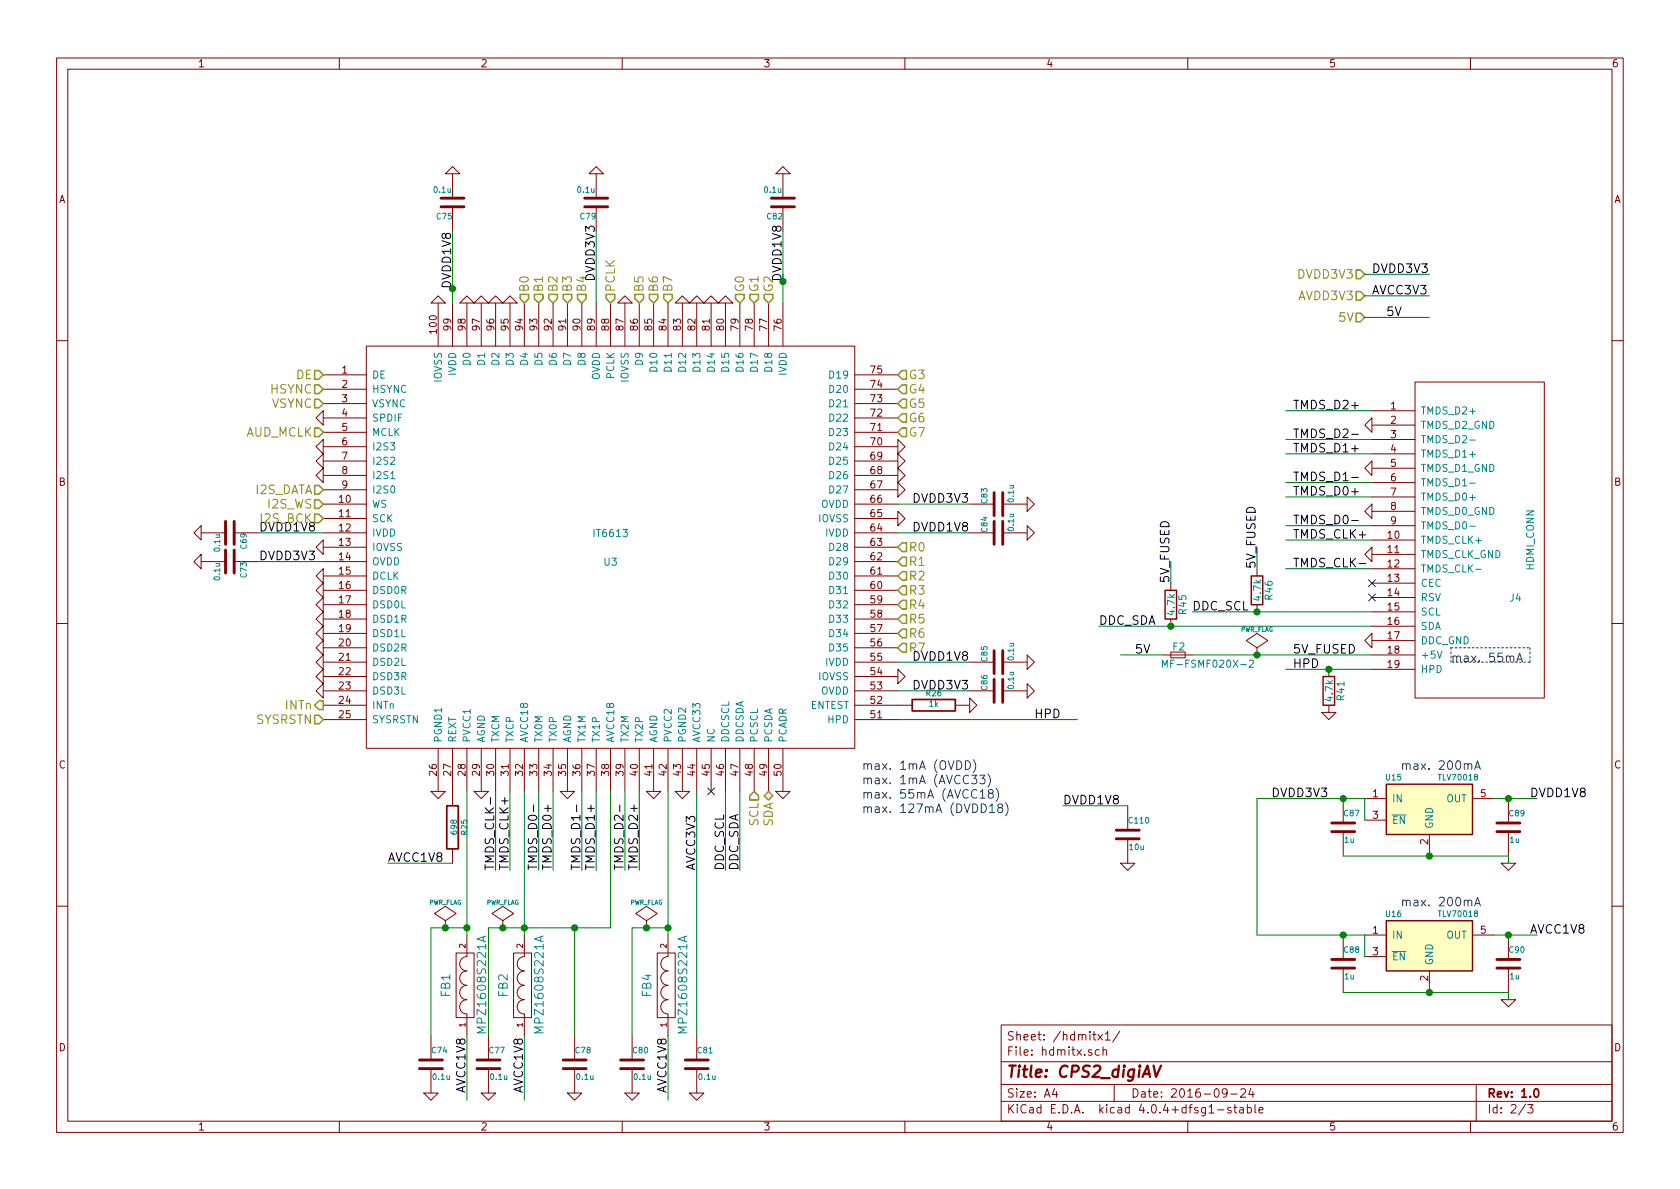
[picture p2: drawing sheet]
<svg xmlns="http://www.w3.org/2000/svg" width="297mm" height="210mm" viewBox="0 0 297 210" stroke-linecap="round" stroke-linejoin="round" font-family="sans-serif">
<g fill="none" stroke="#840000" stroke-width=".18">
<path d="M10 10.3h277v189.9h-277zM12 12.2h273v186.1h-273zM60 10.3v1.9M110 10.3v1.9M160 10.3v1.9M210 10.3v1.9M260 10.3v1.9M78.7 30.7l1.3-1.2 1.3 1.2zM80 30.7v4.3M80 36.6v4.3M104.1 30.7l1.3-1.2 1.3 1.2zM105.4 30.7v4.3"/>
<path d="M105.4 36.6v4.3M137.2 30.7l1.2-1.2 1.3 1.2zM138.4 30.7v4.3M138.4 36.6v4.3M76.2 53.6l1.3-1.3 1.2 1.3zM77.5 53.6v7.6M80 53.6v7.6M81.3 53.6l1.2-1.3 1.3 1.3zM82.5 53.6v7.6M83.8 53.6l1.3-1.3 1.3 1.3zM85.1 53.6v7.6M86.4 53.6l1.2-1.3 1.3 1.3z"/>
<path d="M87.6 53.6v7.6M88.9 53.6l1.3-1.3 1.2 1.3zM90.2 53.6v7.6M92.7 53.6v7.6M95.2 53.6v7.6M97.8 53.6v7.6M100.3 53.6v7.6M102.9 53.6v7.6M105.4 53.6v7.6M107.9 53.6v7.6M109.2 53.6l1.3-1.3 1.3 1.3zM110.5 53.6v7.6"/>
<path d="M113 53.6v7.6M115.6 53.6v7.6M118.1 53.6v7.6M119.4 53.6l1.2-1.3 1.3 1.3zM120.6 53.6v7.6M121.9 53.6l1.3-1.3 1.3 1.3zM123.2 53.6v7.6M124.5 53.6l1.2-1.3 1.3 1.3zM125.7 53.6v7.6M127 53.6l1.3-1.3 1.2 1.3zM128.3 53.6v7.6M130.8 53.6v7.6"/>
<path d="M133.3 53.6v7.6M135.9 53.6v7.6M138.4 53.6v7.6M10 60.2h2M55.9 73.9l1.2-1.3v2.6zM55.9 79l1.2-1.3v2.6zM57.1 66.3h7.7M57.1 68.8h7.7M57.1 71.4h7.7M57.1 73.9h7.7M57.1 76.4h7.7M57.1 79h7.7"/>
<path d="M64.8 61.2h86.3v71.1h-86.3zM151.1 66.3h7.6M151.1 68.8h7.6M151.1 71.4h7.6M151.1 73.9h7.6M151.1 76.4h7.6M151.1 79h7.6M158.7 77.7l1.3 1.3-1.3 1.3zM241.3 75.2l1.3-1.3v2.5zM242.6 72.6h7.6M242.6 75.2h7.6M242.6 77.7h7.6"/>
<path d="M250.2 67.6h22.8v55.8h-22.8zM285 60.2h2M34.3 94.2l1.3-1.2v2.5zM34.3 99.3l1.3-1.3v2.6zM35.6 94.2h4.3M35.6 99.3h4.3M41.4 94.2h4.3M41.4 99.3h4.3M55.9 84.1l1.2-1.3v2.5zM55.9 81.5l1.2-1.2v2.5zM55.9 96.8l1.2-1.3v2.5zM57.1 81.5h7.7"/>
<path d="M57.1 84.1h7.7M57.1 86.6h7.7M57.1 89.1h7.7M57.1 91.7h7.7M57.1 94.2h7.7M57.1 99.3h7.7M57.1 96.8h7.7M151.1 81.5h7.6M151.1 84.1h7.6M151.1 86.6h7.6M151.1 89.1h7.6M151.1 91.7h7.6"/>
<path d="M151.1 94.2h7.6M151.1 99.3h7.6M151.1 96.8h7.6M158.7 90.4l1.3 1.3-1.3 1.3zM158.7 80.3l1.3 1.2-1.3 1.3zM158.7 82.8l1.3 1.3-1.3 1.2zM158.7 85.3l1.3 1.3-1.3 1.3zM171.4 89.1h4.4M171.4 94.2h4.4M177.3 89.1h4.3M177.3 94.2h4.3M181.6 93l1.3 1.2-1.3 1.3z"/>
<path d="M181.6 87.9l1.3 1.2-1.3 1.3zM241.3 82.8l1.3-1.3v2.6zM241.3 90.4l1.3-1.3v2.6zM241.3 98l1.3-1.2v2.5zM242.6 80.3h7.6M242.6 82.8h7.6M242.6 85.3h7.6M242.6 87.9h7.6M242.6 90.4h7.6M242.6 93h7.6M242.6 95.5h7.6M242.6 98h7.6"/>
<path d="M10 110.3h2M55.9 101.8l1.2-1.2v2.5zM55.9 104.4l1.2-1.3v2.6zM55.9 106.9l1.2-1.2v2.5zM55.9 109.5l1.2-1.3v2.5zM55.9 112l1.2-1.3v2.6zM55.9 114.5l1.2-1.2v2.5zM55.9 117.1l1.2-1.3v2.6zM55.9 119.6l1.2-1.2v2.5zM57.1 114.5h7.7M57.1 104.4h7.7M57.1 117.1h7.7"/>
<path d="M57.1 101.8h7.7M57.1 119.6h7.7M57.1 106.9h7.7M57.1 112h7.7M57.1 109.5h7.7M151.1 114.5h7.6M151.1 104.4h7.6M151.1 117.1h7.6M151.1 101.8h7.6M151.1 119.6h7.6M151.1 106.9h7.6M151.1 112h7.6"/>
<path d="M151.1 109.5h7.6M158.7 118.4l1.3 1.2-1.3 1.3zM171.4 117.1h4.4M177.3 117.1h4.3M181.6 115.8l1.3 1.3-1.3 1.3zM205.7 115.8h5.1M207 115.3h2.5v1h-2.5zM207 103.1v1.3M207 109.5v1.2M222.2 115.8h.1M222.2 114.5l2-1.2-2-1.3-1.9 1.3 1.9 1.2v1.3M222.2 100.6v1.2"/>
<path d="M222.2 106.9v1.3M234.9 118.4v1.2M241.3 113.3l1.3-1.3v2.5zM242.6 100.6h7.6M242.6 103.1h7.6M242.6 105.7h7.6M242.6 108.2h7.6M242.6 110.7h7.6M242.6 113.3h7.6M242.6 115.8h7.6M242.6 118.4h7.6M285 110.3h2"/>
<path d="M55.9 122.2l1.2-1.3v2.5zM57.1 127.2h7.7M57.1 124.7h7.7M57.1 122.2h7.7M76.2 139.9h2.5l-1.2 1.3zM77.5 132.3v7.6M80 132.3v10.2M82.5 132.3v7.6M83.8 139.9h2.6l-1.3 1.3zM85.1 132.3v7.6M87.6 132.3v7.6M90.2 132.3v7.6"/>
<path d="M92.7 132.3v7.6M95.2 132.3v7.6M97.8 132.3v7.6M99.1 139.9h2.5l-1.3 1.3zM100.3 132.3v7.6M102.9 132.3v7.6M105.4 132.3v7.6M107.9 132.3v7.6M110.5 132.3v7.6M113 132.3v7.6M114.3 139.9h2.5l-1.2 1.3zM115.6 132.3v7.6"/>
<path d="M118.1 132.3v7.6M119.4 139.9h2.5l-1.3 1.3zM120.6 132.3v7.6M123.2 132.3v7.6M125.7 132.3v7.6M128.3 132.3v7.6M130.8 132.3v7.6M133.3 132.3v7.6M135.9 132.3v7.6M137.2 139.9h2.5l-1.3 1.3zM138.4 132.3v7.6M151.1 127.2h7.6"/>
<path d="M151.1 124.7h10.2M151.1 122.2h7.6M168.9 124.7h2.5M171.4 123.4l1.3 1.3-1.3 1.3zM171.4 122.2h4.4M177.3 122.2h4.3M181.6 120.9l1.3 1.3-1.3 1.2zM233.7 126h2.5l-1.3 1.2zM234.9 124.7v1.3M80 150.1v2.5M198.1 152.6h2.6l-1.3 1.3zM199.4 142.5v4.3"/>
<path d="M199.4 148.3v4.3M237.5 141.2v4.3M237.5 147.1v4.3M241.3 141.2h3.8M241.3 145h3.8M252.7 147.6v2.5M260.3 141.2h3.9M265.4 152.6h2.6l-1.3 1.3zM266.7 141.2v4.3M266.7 147.1v4.3M10 160.2h2M78.7 164.1h.1"/>
<path d="M78.7 162.8l1.9-1.3-1.9-1.2-1.9 1.2 1.9 1.3v1.3M80.6 168.5h3.2v11.5h-3.2zM82.5 165.3v3.9a1.27 1.27 0 0 0-1.2 1.2 1.27 1.27 0 0 0 1.2 1.3 1.27 1.27 0 0 0-1.2 1.3 1.27 1.27 0 0 0 1.2 1.2 1.27 1.27 0 0 0-1.2 1.3 1.27 1.27 0 0 0 1.2 1.3 1.27 1.27 0 0 0-1.2 1.2 1.27 1.27 0 0 0 1.2 1.3v3.8M88.9 164.1h.1M88.9 162.8l1.9-1.3-1.9-1.2-1.9 1.2 1.9 1.3v1.3M90.8 168.5h3.2v11.5h-3.2zM92.7 165.3v3.9a1.27 1.27 0 0 0-1.3 1.2 1.27 1.27 0 0 0 1.3 1.3 1.27 1.27 0 0 0-1.3 1.3 1.27 1.27 0 0 0 1.3 1.2 1.27 1.27 0 0 0-1.3 1.3 1.27 1.27 0 0 0 1.3 1.3 1.27 1.27 0 0 0-1.3 1.2 1.27 1.27 0 0 0 1.3 1.3v3.8M114.3 164.1h.1M114.3 162.8l1.9-1.3-1.9-1.2-1.9 1.2 1.9 1.3v1.3M116.2 168.5h3.2v11.5h-3.2zM118.1 165.3v3.9a1.27 1.27 0 0 0-1.3 1.2 1.27 1.27 0 0 0 1.3 1.3 1.27 1.27 0 0 0-1.3 1.3 1.27 1.27 0 0 0 1.3 1.2 1.27 1.27 0 0 0-1.3 1.3 1.27 1.27 0 0 0 1.3 1.3 1.27 1.27 0 0 0-1.3 1.2 1.27 1.27 0 0 0 1.3 1.3v3.8M237.5 165.3v4.4"/>
<path d="M237.5 171.2v4.3M241.3 165.3h3.8M241.3 169.2h3.8M252.7 171.7v2.5M260.3 165.3h3.9M265.4 176.8h2.6l-1.3 1.2zM266.7 165.3v4.4M266.7 171.2v4.3M285 160.2h2M60 198.3v1.9M74.9 193.3h2.6l-1.3 1.3zM76.2 183.1v4.3"/>
<path d="M76.2 189v4.3M85.1 193.3h2.5l-1.2 1.3zM86.4 183.1v4.3M86.4 189v4.3M100.3 193.3h2.6l-1.3 1.3zM101.6 183.1v4.3M101.6 189v4.3M110 198.3v1.9M110.5 193.3h2.5l-1.2 1.3zM111.8 183.1v4.3M111.8 189v4.3M121.9 193.3h2.6l-1.3 1.3z"/>
<path d="M123.2 183.1v4.3M123.2 189v4.3M160 198.3v1.9M177 181.2h108v17.1h-108zM177 194.8h108M177 191.8h108M177 187.8h108M186.4 192.5l-.3 1h.9M186.8 193v1M194.1 182.9l.8 1M194.4 185.7l-.5-.1-.3 .3 .1 .6 .2 .1 .5-.1M194.9 182.9l-.8 1"/>
<path d="M195 185.7l.2-.1 .4 .1 .1 .9M195 185.1v1.5M195.4 182.8l.5-.4v1.5M195.4 183.9h.9M197 191.8v3M198 182.3l-1.3 2M210 198.3v1.9M215.3 196.3h1.1M217 193.2l-.3 .3h-.3l-.3-.3v-.4l.2-.2 .4-.1 .2 .2a1.19 1.19 0 0 1-.2 1.2l-.4 .1M217.6 193.5h1.1M217.6 195.9a.37 .37 0 0 0-.6 .1l.1 .3 .5 .1 .1 .1-.2 .3-.5-.1M218.1 195.8h.6"/>
<path d="M218.3 195.3v1.3l.4 .2M219.2 195.9h.6v.9M219.4 192.7l.2-.2h.4l.2 .5-.9 1h.9M219.8 196.2l-.4 .1-.3 .2 .3 .3 .4-.1M220.5 195.9l.5-.1 .3 .3-.2 .6h-.6M220.5 195.3v1.5M221.2 192.5l-.4 1h.9M221.5 193v1M221.9 195.3v1.3l.2 .2M222.6 196.3l.7-.1v-.3l-.5-.1-.2 .2 .1 .7h.6M260 198.3v1.9M261 191.8v6.5"/>
<path d="M269.7 195.2l-1.2 2M270.1 195.3h.9l-.5 .6 .5 .1v.7l-.2 .1-.7-.1"/>
</g>
<path d="M161.3 123.7h7.6v2h-7.6zM79 142.5h2v7.6h-2zM271.3 192.7l.3-.2a.81 .81 0 0 1 .5 .6 .81 .81 0 0 1-.2 .8l-.2 .1a.79 .79 0 0 1-.4-1.3z" fill="none" stroke="#840000" stroke-width=".3"/>
<path d="M204 188.4l.4 2 .9-2" fill="none" stroke="#840000" stroke-width=".41"/>
<g fill="none" stroke="#008484" stroke-width=".18">
<path d="M259.9 77.8h.9M69.1 84.7h.7M259.9 85.4h.9M259.9 93.1h.9M205.5 118v-1.3l.5 .9 .4-.9v1.3M220.9 116.8l.5-.1 .2 .1v.3l-.8 .9h.8M260.9 100.7h1M85.4 165.7v.7M85.9 165.5l-1.5 .5 1.5 .5M95.6 165.7v.7M96 165.5l-1.5 .5 1.5 .5M121 165.7v.7"/>
<path d="M121.4 165.5l-1.5 .5 1.5 .5"/>
</g>
<g fill="none" stroke="#848400" stroke-width=".25">
<path d="M91.9 52.1h1.6v.7l-.8 .8-.8-.8zM94.5 52.1h1.5v.7l-.8 .8-.7-.8zM97 52.1h1.6v.7l-.8 .8-.8-.8zM99.6 52.1h1.5v.7l-.8 .8-.7-.8zM102.1 52.1h1.5v.7l-.7 .8-.8-.8zM107.2 52.1h1.5v.7l-.8 .8-.7-.8zM112.3 52.1h1.5v.7l-.8 .8-.7-.8zM114.8 52.1h1.5v.7l-.7 .8-.8-.8zM117.3 52.1h1.6v.7l-.8 .8-.8-.8zM130 52.1h1.6v.7l-.8 .8-.8-.8zM132.6 52.1h1.5v.7l-.8 .8-.7-.8zM135.1 52.1h1.6v.7l-.8 .8-.8-.8z"/>
<path d="M239.8 47.7h.7l.8 .8-.8 .8h-.7zM239.8 51.6h.7l.8 .7-.8 .8h-.7zM239.8 55.4h.7l.8 .7-.8 .8h-.7zM55.6 65.5h.8l.7 .8-.7 .8h-.8zM55.6 68.1h.8l.7 .7-.7 .8h-.8zM55.6 70.6h.8l.7 .8-.7 .7h-.8zM55.6 75.7h.8l.7 .7-.7 .8h-.8zM159.5 65.5h.8v1.6h-.8l-.8-.8zM159.5 68.1h.8v1.5h-.8l-.8-.8zM159.5 70.6h.8v1.5h-.8l-.8-.7zM159.5 73.1h.8v1.6h-.8l-.8-.8zM159.5 75.7h.8v1.5h-.8l-.8-.8z"/>
<path d="M55.6 85.8h.8l.7 .8-.7 .8h-.8zM55.6 88.4h.8l.7 .7-.7 .8h-.8zM55.6 90.9h.8l.7 .8-.7 .8h-.8zM159.5 96h.8v1.5h-.8l-.8-.7zM159.5 98.5h.8v1.6h-.8l-.8-.8zM159.5 101.1h.8v1.5h-.8l-.8-.8zM159.5 103.6h.8v1.6h-.8l-.8-.8zM159.5 106.2h.8v1.5h-.8l-.8-.8zM159.5 108.7h.8v1.5h-.8l-.8-.7zM159.5 111.2h.8v1.6h-.8l-.8-.8zM159.5 113.8h.8v1.5h-.8l-.8-.8zM55.6 126.5h.8l.7 .7-.7 .8h-.8z"/>
<path d="M56.4 123.9h.7v1.6h-.7l-.8-.8zM133.3 139.9l.8 .8v.8h-1.5v-.8zM135.1 140.7l.8-.8 .8 .8-.8 .8z"/>
</g>
<g fill="none" stroke="#840000" stroke-width=".51">
<path d="M78 35h4M78 36.6h4M103.4 35h4M103.4 36.6h4M136.4 35h4.1M136.4 36.6h4.1M39.9 92.2v4.1M39.9 97.3v4M41.4 92.2v4.1M41.4 97.3v4M175.8 87.1v4.1M175.8 92.2v4.1"/>
<path d="M177.3 87.1v4.1M177.3 92.2v4.1M175.8 115.1v4M177.3 115.1v4M175.8 120.1v4.1M177.3 120.1v4.1M197.4 148.3h4M197.4 146.8h4M235.5 147.1h4M235.5 145.5h4M264.7 147.1h4M264.7 145.5h4"/>
<path d="M235.5 171.2h4M235.5 169.7h4M264.7 171.2h4M264.7 169.7h4M74.2 189h4M74.2 187.4h4M84.3 189h4.1M84.3 187.4h4.1M99.6 189h4M99.6 187.4h4M109.7 189h4.1M109.7 187.4h4.1"/>
<path d="M121.2 189h4M121.2 187.4h4"/>
</g>
<path d="M242 102.5l1.2 1.2M242 105l1.2 1.3M243.2 102.5l-1.2 1.2M243.2 105l-1.2 1.3M125.1 139.3l1.2 1.3M126.3 139.3l-1.2 1.3" fill="none" stroke="#000084" stroke-width=".18"/>
<path d="M239 76.8h1.2M239 84.4h1.2M239 92h1.2M240.3 99.7h1.2M86.7 141v1.2M94.3 142.4v1.1M102 142.4v1.1M109.6 142.4v1.1" fill="none" stroke="#000" stroke-width=".18"/>
<g fill="#ffffc2" stroke="#ffffc2" stroke-width=".18">
<path d="M245.1 138.7h15.2v8.9h-15.2z"/>
<path d="M245.1 162.8h15.2v8.9h-15.2z"/>
</g>
<path d="M206 104.4h2v5.1h-2zM221.2 101.8h2.1v5.1h-2.1zM233.9 119.6h2.1v5.1h-2.1zM245.1 138.7h15.2v8.9h-15.2zM245.1 162.8h15.2v8.9h-15.2z" fill="none" stroke="#840000" stroke-width=".25"/>
<g fill="none" stroke="#0000c2" stroke-width=".18">
<path d="M268.2 117l.5-1.5 .5 1.5M268.3 116.6h.7M170.7 134.5a.77 .77 0 0 1 .9 .8 .77 .77 0 0 1-.9 .8zM172.1 134.3a1.75 1.75 0 0 1 0 2.3M173.2 137.1h1l-.5 .6h.3l.2 .2-.1 .5-.2 .2h-.5l-.2-.2M174.7 136.9a1.75 1.75 0 0 1 0 2.3M176.1 139.4a1.75 1.75 0 0 1 0 2.3M260.7 136.1l.5-1.6 .5 1.6M260.9 135.6h.7M173.3 141.1h.9M175 142.6l.4-.4v1.5M175 143.7h.8"/>
<path d="M175 140.3l-.3-.3 .1-.2a.48 .48 0 0 1 .7 0l.1 .2-.1 .2-.7 .2v.6a.48 .48 0 0 0 .8-.1v-.3l-.3-.3M176.7 142.8l-.3-.3 .1-.2a.48 .48 0 0 1 .7 0l.1 .2-.2 .2-.6 .3v.5a.48 .48 0 0 0 .8-.1v-.3l-.3-.3M177.8 142a1.75 1.75 0 0 1 0 2.3M260.9 159.8h.7M260.7 160.2l.5-1.5 .5 1.5"/>
</g>
<g fill="none" stroke="#008400" stroke-width=".18">
<path d="M80 40.9v12.7M105.4 40.9v12.7M138.4 40.9v12.7M241.3 52.3h11.4M241.3 48.5h11.4M241.3 56.1h11.4M227.3 72.6h15.3M227.3 77.7h15.3M45.7 94.2h11.4M45.7 99.3h11.4M158.7 94.2h12.7M158.7 89.1h12.7"/>
<path d="M207 99.3v3.8M222.2 96.8v3.8M227.3 80.3h15.3M227.3 85.3h15.3M227.3 87.9h15.3M227.3 93h15.3M227.3 95.5h15.3M158.7 117.1h12.7M194.3 110.7h48.3M198.1 115.8h7.6M210.8 108.2h31.8M210.8 115.8h31.8"/>
<path d="M227.3 100.6h15.3M227.3 118.4h15.3M82.5 139.9v25.4M87.6 139.9v14M90.2 139.9v14M92.7 139.9v25.4M95.2 139.9v14M97.8 139.9v14M102.9 139.9v14M105.4 139.9v14M107.9 139.9v24.2h-21.5v19M110.5 139.9v14"/>
<path d="M113 139.9v14M118.1 139.9v25.4M123.2 139.9v43.2M128.3 139.9v14M130.8 139.9v14M158.7 122.2h12.7M158.7 127.2h31.8M68.6 152.6h11.4M188 142.5h11.4M237.5 151.4h29.2v1.2M241.3 145v-3.8h-19.1v24.1h19.1v3.9M252.7 150.1v1.3"/>
<path d="M264.2 141.2h7.6M82.5 164.1h-6.3v19M101.6 164.1v19M118.1 164.1h-6.3v19M237.5 175.5h29.2v1.3M252.7 174.2v1.3M264.2 165.3h7.6M82.5 183.1v11.5M92.7 183.1v11.5M118.1 183.1v11.5"/>
</g>
<g fill="#008400" stroke="#008400" stroke-width=".25">
<circle cx="82.6" cy="164.1" r=".51"/>
<circle cx="118.1" cy="164.1" r=".51"/>
<circle cx="92.7" cy="164.1" r=".51"/>
<circle cx="237.5" cy="141.2" r=".51"/>
<circle cx="266.7" cy="141.2" r=".51"/>
<circle cx="252.7" cy="151.4" r=".51"/>
<circle cx="237.5" cy="165.3" r=".51"/>
<circle cx="266.7" cy="165.3" r=".51"/>
<circle cx="252.7" cy="175.5" r=".51"/>
<circle cx="78.7" cy="164.1" r=".51"/>
<circle cx="88.9" cy="164.1" r=".51"/>
<circle cx="114.3" cy="164.1" r=".51"/>
<circle cx="101.6" cy="164.1" r=".51"/>
<circle cx="235" cy="118.4" r=".51"/>
<circle cx="207" cy="110.7" r=".51"/>
<circle cx="222.3" cy="108.2" r=".51"/>
<circle cx="222.3" cy="115.8" r=".51"/>
</g>
<path d="M256.5 114.5h14M256.5 117.1v-2.6M270.5 114.5v2.6M270.5 117.1h-14" fill="none" stroke="#0000c2" stroke-width=".18" stroke-dasharray=".3 .4"/>
<text font-size="2.8" fill="#840000" x="178" y="190.5">Title: CPS2_digiAV</text>
<g font-size="2.1" fill="#008400">
<text x="79.8" y="51" transform="rotate(-90 79.8 51)">DVDD1V8</text>
<text x="138.2" y="49.8" transform="rotate(-90 138.2 49.8)">DVDD1V8</text>
</g>
<g font-size="2.1" fill="#848400">
<text x="93.5" y="51.7" transform="rotate(-90 93.5 51.7)">B0</text>
<text x="96" y="51.7" transform="rotate(-90 96 51.7)">B1</text>
<text x="98.6" y="51.7" transform="rotate(-90 98.6 51.7)">B2</text>
<text x="101.1" y="51.7" transform="rotate(-90 101.1 51.7)">B3</text>
<text x="103.6" y="51.7" transform="rotate(-90 103.6 51.7)">B4</text>
<text x="108.7" y="51.7" transform="rotate(-90 108.7 51.7)">PCLK</text>
<text x="113.8" y="51.7" transform="rotate(-90 113.8 51.7)">B5</text>
<text x="116.3" y="51.7" transform="rotate(-90 116.3 51.7)">B6</text>
<text x="118.9" y="51.7" transform="rotate(-90 118.9 51.7)">B7</text>
<text x="131.6" y="51.7" transform="rotate(-90 131.6 51.7)">G0</text>
<text x="134.1" y="51.7" transform="rotate(-90 134.1 51.7)">G1</text>
<text x="136.7" y="51.7" transform="rotate(-90 136.7 51.7)">G2</text>
<text x="229.6" y="49.3">DVDD3V3</text>
<text x="229.6" y="53.1">AVDD3V3</text>
<text x="236.8" y="56.9">5V</text>
<text x="47.8" y="69.6">HSYNC</text>
<text x="52.3" y="67.1">DE</text>
<text x="160.7" y="67.1">G3</text>
<text x="160.7" y="69.6">G4</text>
<text x="43.3" y="77.2">AUD_MCLK</text>
<text x="47.9" y="72.1">VSYNC</text>
<text x="160.7" y="72.1">G5</text>
<text x="160.7" y="74.7">G6</text>
<text x="160.7" y="77.2">G7</text>
<text x="45" y="87.4">I2S_DATA</text>
<text x="47.4" y="89.9">I2S_WS</text>
<text x="46.1" y="94">DVDD1V8</text>
<text x="46.3" y="92.5">I2S_BCK</text>
<text x="160.7" y="97.5">R0</text>
<text x="160.7" y="100.1">R1</text>
<text x="160.7" y="102.6">R2</text>
<text x="160.7" y="105.2">R3</text>
<text x="160.7" y="107.7">R4</text>
<text x="160.7" y="110.2">R5</text>
<text x="160.7" y="112.8">R6</text>
<text x="160.7" y="115.3">R7</text>
<text x="50.5" y="125.5">INTn</text>
<text x="45.2" y="128">SYSRSTN</text>
<text x="134.1" y="146.1" transform="rotate(-90 134.1 146.1)">SCL</text>
<text x="136.7" y="146.3" transform="rotate(-90 136.7 146.3)">SDA</text>
</g>
<g font-size="2.1">
<text x="105.2" y="49.8" transform="rotate(-90 105.2 49.8)">DVDD3V3</text>
<text x="242.6" y="48.3">DVDD3V3</text>
<text x="242.6" y="52.1">AVCC3V3</text>
<text x="245.1" y="55.9">5V</text>
<text x="228.6" y="72.4">TMDS_D2+</text>
<text x="228.6" y="77.5">TMDS_D2-</text>
<text x="228.6" y="80">TMDS_D1+</text>
<text x="161.3" y="88.9">DVDD3V3</text>
<text x="228.6" y="85.1">TMDS_D1-</text>
<text x="228.6" y="87.6">TMDS_D0+</text>
<text x="161.3" y="94">DVDD1V8</text>
<text x="228.6" y="92.7">TMDS_D0-</text>
<text x="228.6" y="95.2">TMDS_CLK+</text>
<text x="46.1" y="99.1">DVDD3V3</text>
<text x="222" y="100.6" transform="rotate(-90 222 100.6)">5V_FUSED</text>
<text x="228.6" y="100.3">TMDS_CLK-</text>
<text x="206.8" y="103.1" transform="rotate(-90 206.8 103.1)">5V_FUSED</text>
<text x="210.8" y="107.9">DDC_SCL</text>
<text x="194.3" y="110.5">DDC_SDA</text>
<text x="161.3" y="116.8">DVDD1V8</text>
<text x="200.7" y="115.6">5V</text>
<text x="228.6" y="118.1">HPD</text>
<text x="228.6" y="115.6">5V_FUSED</text>
<text x="161.3" y="121.9">DVDD3V3</text>
<text x="182.9" y="127">HPD</text>
<text x="188" y="142.2">DVDD1V8</text>
<text x="224.8" y="141">DVDD3V3</text>
<text x="270.5" y="141">DVDD1V8</text>
<text x="68.6" y="152.4">AVCC1V8</text>
<text x="87.4" y="153.9" transform="rotate(-90 87.4 153.9)">TMDS_CLK-</text>
<text x="89.9" y="153.9" transform="rotate(-90 89.9 153.9)">TMDS_CLK+</text>
<text x="95" y="153.9" transform="rotate(-90 95 153.9)">TMDS_D0-</text>
<text x="97.5" y="153.9" transform="rotate(-90 97.5 153.9)">TMDS_D0+</text>
<text x="102.6" y="153.9" transform="rotate(-90 102.6 153.9)">TMDS_D1-</text>
<text x="105.2" y="153.9" transform="rotate(-90 105.2 153.9)">TMDS_D1+</text>
<text x="110.2" y="153.9" transform="rotate(-90 110.2 153.9)">TMDS_D2-</text>
<text x="112.8" y="153.9" transform="rotate(-90 112.8 153.9)">TMDS_D2+</text>
<text x="122.9" y="153.9" transform="rotate(-90 122.9 153.9)">AVCC3V3</text>
<text x="128" y="153.9" transform="rotate(-90 128 153.9)">DDC_SCL</text>
<text x="130.6" y="153.9" transform="rotate(-90 130.6 153.9)">DDC_SDA</text>
<text x="270.5" y="165.1">AVCC1V8</text>
<text x="82.3" y="193.3" transform="rotate(-90 82.3 193.3)">AVCC1V8</text>
<text x="92.5" y="193.3" transform="rotate(-90 92.5 193.3)">AVCC1V8</text>
<text x="117.9" y="193.3" transform="rotate(-90 117.9 193.3)">AVCC1V8</text>
</g>
<g font-size="2.1" fill="#0000c2">
<text x="256.5" y="117.1">max. 55mA</text>
<text x="152.4" y="136.1">max. 1mA (OVDD)</text>
<text x="247.6" y="136.1">max. 200mA</text>
<text x="152.4" y="138.7">max. 1mA (AVCC33)</text>
<text x="152.4" y="141.2">max. 55mA (AVCC18)</text>
<text x="152.4" y="143.8">max. 127mA (DVDD18)</text>
<text x="247.6" y="160.3">max. 200mA</text>
</g>
<g font-size="2.1" fill="#008484">
<text x="79.6" y="176.2" transform="rotate(-90 79.6 176.2)">FB1</text>
<text x="89.8" y="176.2" transform="rotate(-90 89.8 176.2)">FB2</text>
<text x="115.2" y="176.2" transform="rotate(-90 115.2 176.2)">FB4</text>
<text x="86" y="182.1" transform="rotate(-90 86 182.1)">MPZ1608S221A</text>
<text x="96.1" y="182.1" transform="rotate(-90 96.1 182.1)">MPZ1608S221A</text>
<text x="121.5" y="182.1" transform="rotate(-90 121.5 182.1)">MPZ1608S221A</text>
</g>
<g font-size="2.1" fill="#840000">
<text x="178" y="184">Sheet: /hdmitx1/</text>
<text x="178" y="186.7">File: hdmitx.sch</text>
<text x="178" y="196.9">KiCad E.D.A. kicad 4.0.4+dfsg1-stable</text>
<text x="178" y="194.1">Size: A4</text>
<text x="200" y="194.1">Date: 2016-09-24</text>
<text x="263" y="194.1">Rev: 1.0</text>
<text x="263" y="196.9">Id: 2/3</text>
</g>
<g font-size="1.8" fill="#840000">
<text x="35" y="11.9">1</text>
<text x="85" y="11.9">2</text>
<text x="135" y="11.9">3</text>
<text x="185" y="11.9">4</text>
<text x="235" y="11.9">5</text>
<text x="285" y="11.9">6</text>
<text x="10.4" y="35.9">A</text>
<text x="285.4" y="35.9">A</text>
<text x="77.2" y="58.9" transform="rotate(-90 77.2 58.9)">100</text>
<text x="79.8" y="58.4" transform="rotate(-90 79.8 58.4)">99</text>
<text x="82.3" y="58.4" transform="rotate(-90 82.3 58.4)">98</text>
<text x="84.8" y="58.4" transform="rotate(-90 84.8 58.4)">97</text>
<text x="87.4" y="58.4" transform="rotate(-90 87.4 58.4)">96</text>
<text x="89.9" y="58.4" transform="rotate(-90 89.9 58.4)">95</text>
<text x="92.5" y="58.4" transform="rotate(-90 92.5 58.4)">94</text>
<text x="95" y="58.4" transform="rotate(-90 95 58.4)">93</text>
<text x="97.5" y="58.4" transform="rotate(-90 97.5 58.4)">92</text>
<text x="100.1" y="58.4" transform="rotate(-90 100.1 58.4)">91</text>
<text x="102.6" y="58.4" transform="rotate(-90 102.6 58.4)">90</text>
<text x="105.2" y="58.4" transform="rotate(-90 105.2 58.4)">89</text>
<text x="107.7" y="58.4" transform="rotate(-90 107.7 58.4)">88</text>
<text x="110.2" y="58.4" transform="rotate(-90 110.2 58.4)">87</text>
<text x="112.8" y="58.4" transform="rotate(-90 112.8 58.4)">86</text>
<text x="115.3" y="58.4" transform="rotate(-90 115.3 58.4)">85</text>
<text x="117.9" y="58.4" transform="rotate(-90 117.9 58.4)">84</text>
<text x="120.4" y="58.4" transform="rotate(-90 120.4 58.4)">83</text>
<text x="122.9" y="58.4" transform="rotate(-90 122.9 58.4)">82</text>
<text x="125.5" y="58.4" transform="rotate(-90 125.5 58.4)">81</text>
<text x="128" y="58.4" transform="rotate(-90 128 58.4)">80</text>
<text x="130.6" y="58.4" transform="rotate(-90 130.6 58.4)">79</text>
<text x="133.1" y="58.4" transform="rotate(-90 133.1 58.4)">78</text>
<text x="135.6" y="58.4" transform="rotate(-90 135.6 58.4)">77</text>
<text x="138.2" y="58.4" transform="rotate(-90 138.2 58.4)">76</text>
<text x="60.5" y="66">1</text>
<text x="60.5" y="68.6">2</text>
<text x="60.5" y="71.1">3</text>
<text x="154" y="71.1">73</text>
<text x="154" y="68.6">74</text>
<text x="154" y="66">75</text>
<text x="60.5" y="73.7">4</text>
<text x="60.5" y="76.2">5</text>
<text x="154" y="76.2">71</text>
<text x="154" y="73.7">72</text>
<text x="245.9" y="72.4">1</text>
<text x="245.9" y="74.9">2</text>
<text x="245.9" y="77.5">3</text>
<text x="60.5" y="78.7">6</text>
<text x="60.5" y="81.3">7</text>
<text x="60.5" y="83.8">8</text>
<text x="154" y="78.7">70</text>
<text x="154" y="83.8">68</text>
<text x="154" y="81.3">69</text>
<text x="245.9" y="80">4</text>
<text x="245.9" y="82.5">5</text>
<text x="10.4" y="85.9">B</text>
<text x="60" y="88.9">10</text>
<text x="60.5" y="86.4">9</text>
<text x="154" y="88.9">66</text>
<text x="154" y="86.4">67</text>
<text x="245.9" y="85.1">6</text>
<text x="245.9" y="87.6">7</text>
<text x="285.4" y="85.9">B</text>
<text x="60" y="91.4">11</text>
<text x="60" y="94">12</text>
<text x="154" y="94">64</text>
<text x="154" y="91.4">65</text>
<text x="245.4" y="95.2">10</text>
<text x="245.9" y="90.2">8</text>
<text x="245.9" y="92.7">9</text>
<text x="60" y="96.5">13</text>
<text x="60" y="99.1">14</text>
<text x="60" y="101.6">15</text>
<text x="154" y="101.6">61</text>
<text x="154" y="99.1">62</text>
<text x="154" y="96.5">63</text>
<text x="245.4" y="97.8">11</text>
<text x="245.4" y="100.3">12</text>
<text x="60" y="104.1">16</text>
<text x="60" y="106.7">17</text>
<text x="154" y="104.1">60</text>
<text x="154" y="106.7">59</text>
<text x="245.4" y="102.9">13</text>
<text x="245.4" y="105.4">14</text>
<text x="245.4" y="107.9">15</text>
<text x="60" y="109.2">18</text>
<text x="60" y="111.8">19</text>
<text x="154" y="111.8">57</text>
<text x="154" y="109.2">58</text>
<text x="245.4" y="110.5">16</text>
<text x="245.4" y="113">17</text>
<text x="60" y="114.3">20</text>
<text x="60" y="116.8">21</text>
<text x="60" y="119.4">22</text>
<text x="154" y="119.4">54</text>
<text x="154" y="116.8">55</text>
<text x="154" y="114.3">56</text>
<text x="245.4" y="115.6">18</text>
<text x="245.4" y="118.1">19</text>
<text x="60" y="121.9">23</text>
<text x="60" y="124.5">24</text>
<text x="154" y="124.5">52</text>
<text x="154" y="121.9">53</text>
<text x="60" y="127">25</text>
<text x="154" y="127">51</text>
<text x="10.4" y="135.9">C</text>
<text x="77.2" y="137.1" transform="rotate(-90 77.2 137.1)">26</text>
<text x="79.8" y="137.1" transform="rotate(-90 79.8 137.1)">27</text>
<text x="82.3" y="137.1" transform="rotate(-90 82.3 137.1)">28</text>
<text x="84.8" y="137.1" transform="rotate(-90 84.8 137.1)">29</text>
<text x="87.4" y="137.1" transform="rotate(-90 87.4 137.1)">30</text>
<text x="89.9" y="137.1" transform="rotate(-90 89.9 137.1)">31</text>
<text x="92.5" y="137.1" transform="rotate(-90 92.5 137.1)">32</text>
<text x="95" y="137.1" transform="rotate(-90 95 137.1)">33</text>
<text x="97.5" y="137.1" transform="rotate(-90 97.5 137.1)">34</text>
<text x="100.1" y="137.1" transform="rotate(-90 100.1 137.1)">35</text>
<text x="102.6" y="137.1" transform="rotate(-90 102.6 137.1)">36</text>
<text x="105.2" y="137.1" transform="rotate(-90 105.2 137.1)">37</text>
<text x="107.7" y="137.1" transform="rotate(-90 107.7 137.1)">38</text>
<text x="110.2" y="137.1" transform="rotate(-90 110.2 137.1)">39</text>
<text x="112.8" y="137.1" transform="rotate(-90 112.8 137.1)">40</text>
<text x="115.3" y="137.1" transform="rotate(-90 115.3 137.1)">41</text>
<text x="117.9" y="137.1" transform="rotate(-90 117.9 137.1)">42</text>
<text x="120.4" y="137.1" transform="rotate(-90 120.4 137.1)">43</text>
<text x="122.9" y="137.1" transform="rotate(-90 122.9 137.1)">44</text>
<text x="125.5" y="137.1" transform="rotate(-90 125.5 137.1)">45</text>
<text x="128" y="137.1" transform="rotate(-90 128 137.1)">46</text>
<text x="130.6" y="137.1" transform="rotate(-90 130.6 137.1)">47</text>
<text x="133.1" y="137.1" transform="rotate(-90 133.1 137.1)">48</text>
<text x="135.6" y="137.1" transform="rotate(-90 135.6 137.1)">49</text>
<text x="138.2" y="137.1" transform="rotate(-90 138.2 137.1)">50</text>
<text x="285.4" y="135.9">C</text>
<text x="242.7" y="141">1</text>
<text x="261.8" y="141">5</text>
<text x="242.7" y="144.8">3</text>
<text x="252.5" y="149.3" transform="rotate(-90 252.5 149.3)">2</text>
<text x="242.7" y="165.1">1</text>
<text x="261.8" y="165.1">5</text>
<text x="242.7" y="168.9">3</text>
<text x="252.5" y="173.5" transform="rotate(-90 252.5 173.5)">2</text>
<text x="10.4" y="185.9">D</text>
<text x="285.4" y="185.9">D</text>
<text x="35" y="199.9">1</text>
<text x="85" y="199.9">2</text>
<text x="135" y="199.9">3</text>
<text x="185" y="199.9">4</text>
<text x="235" y="199.9">5</text>
<text x="285" y="199.9">6</text>
</g>
<g font-size="1.8" fill="#008484">
<text x="83.2" y="64.5" transform="rotate(-90 83.2 64.5)">D0</text>
<text x="85.7" y="64.5" transform="rotate(-90 85.7 64.5)">D1</text>
<text x="88.3" y="64.5" transform="rotate(-90 88.3 64.5)">D2</text>
<text x="90.8" y="64.5" transform="rotate(-90 90.8 64.5)">D3</text>
<text x="93.3" y="64.5" transform="rotate(-90 93.3 64.5)">D4</text>
<text x="95.9" y="64.5" transform="rotate(-90 95.9 64.5)">D5</text>
<text x="98.4" y="64.5" transform="rotate(-90 98.4 64.5)">D6</text>
<text x="101" y="64.5" transform="rotate(-90 101 64.5)">D7</text>
<text x="103.5" y="64.5" transform="rotate(-90 103.5 64.5)">D8</text>
<text x="113.7" y="64.5" transform="rotate(-90 113.7 64.5)">D9</text>
<text x="116.2" y="65.5" transform="rotate(-90 116.2 65.5)">D10</text>
<text x="118.7" y="65.5" transform="rotate(-90 118.7 65.5)">D11</text>
<text x="121.3" y="65.5" transform="rotate(-90 121.3 65.5)">D12</text>
<text x="123.8" y="65.5" transform="rotate(-90 123.8 65.5)">D13</text>
<text x="126.4" y="65.5" transform="rotate(-90 126.4 65.5)">D14</text>
<text x="128.9" y="65.5" transform="rotate(-90 128.9 65.5)">D15</text>
<text x="131.4" y="65.5" transform="rotate(-90 131.4 65.5)">D16</text>
<text x="134" y="65.5" transform="rotate(-90 134 65.5)">D17</text>
<text x="136.5" y="65.5" transform="rotate(-90 136.5 65.5)">D18</text>
<text x="65.8" y="66.9">DE</text>
<text x="65.8" y="69.5">HSYNC</text>
<text x="78.1" y="67.6" transform="rotate(-90 78.1 67.6)">IOVSS</text>
<text x="80.6" y="66.4" transform="rotate(-90 80.6 66.4)">IVDD</text>
<text x="106" y="67.3" transform="rotate(-90 106 67.3)">OVDD</text>
<text x="108.6" y="67.1" transform="rotate(-90 108.6 67.1)">PCLK</text>
<text x="111.1" y="67.6" transform="rotate(-90 111.1 67.6)">IOVSS</text>
<text x="139.1" y="66.4" transform="rotate(-90 139.1 66.4)">IVDD</text>
<text x="146.9" y="69.5">D20</text>
<text x="146.9" y="66.9">D19</text>
<text x="65.8" y="72">VSYNC</text>
<text x="65.8" y="74.5">SPDIF</text>
<text x="65.8" y="77.1">MCLK</text>
<text x="146.9" y="77.1">D23</text>
<text x="146.9" y="74.5">D22</text>
<text x="146.9" y="72">D21</text>
<text x="251.2" y="73.3">TMDS_D2+</text>
<text x="251.2" y="75.8">TMDS_D2_GND</text>
<text x="65.8" y="79.6">I2S3</text>
<text x="65.8" y="82.2">I2S2</text>
<text x="146.9" y="79.6">D24</text>
<text x="146.9" y="82.2">D25</text>
<text x="251.2" y="78.4">TMDS_D2-</text>
<text x="251.2" y="80.9">TMDS_D1+</text>
<text x="251.2" y="83.4">TMDS_D1_GND</text>
<text x="65.8" y="84.7">I2S1</text>
<text x="65.8" y="87.2">I2S0</text>
<text x="65.8" y="89.8">WS</text>
<text x="145" y="89.8">OVDD</text>
<text x="146.9" y="87.2">D27</text>
<text x="146.9" y="84.7">D26</text>
<text x="251.2" y="86">TMDS_D1-</text>
<text x="251.2" y="88.5">TMDS_D0+</text>
<text x="65.8" y="92.3">SCK</text>
<text x="65.8" y="94.9">IVDD</text>
<text x="105.2" y="94.9">IT6613</text>
<text x="144.7" y="92.3">IOVSS</text>
<text x="145.9" y="94.9">IVDD</text>
<text x="251.2" y="91.1">TMDS_D0_GND</text>
<text x="251.2" y="93.6">TMDS_D0-</text>
<text x="65.8" y="97.4">IOVSS</text>
<text x="65.8" y="99.9">OVDD</text>
<text x="106.8" y="100">U3</text>
<text x="146.9" y="99.9">D29</text>
<text x="146.9" y="97.4">D28</text>
<text x="251.2" y="96.1">TMDS_CLK+</text>
<text x="251.2" y="98.7">TMDS_CLK_GND</text>
<text x="251.2" y="101.2">TMDS_CLK-</text>
<text x="271.2" y="100.8" transform="rotate(-90 271.2 100.8)">HDMI_CONN</text>
<text x="65.8" y="102.5">DCLK</text>
<text x="65.8" y="105">DSD0R</text>
<text x="65.8" y="107.6">DSD0L</text>
<text x="146.9" y="105">D31</text>
<text x="146.9" y="102.5">D30</text>
<text x="146.9" y="107.6">D32</text>
<text x="223" y="106.1" transform="rotate(-90 223 106.1)">4.7k</text>
<text x="225" y="106" transform="rotate(-90 225 106)">R46</text>
<text x="251.2" y="103.8">CEC</text>
<text x="251.2" y="106.3">RSV</text>
<text x="267" y="106.4">J4</text>
<text x="65.8" y="110.1">DSD1R</text>
<text x="65.8" y="112.6">DSD1L</text>
<text x="146.9" y="112.6">D34</text>
<text x="146.9" y="110.1">D33</text>
<text x="207.7" y="108.7" transform="rotate(-90 207.7 108.7)">4.7k</text>
<text x="209.8" y="108.6" transform="rotate(-90 209.8 108.6)">R45</text>
<text x="251.2" y="108.8">SCL</text>
<text x="251.2" y="111.4">SDA</text>
<text x="251.2" y="113.9">DDC_GND</text>
<text x="65.8" y="115.2">DSD2R</text>
<text x="65.8" y="117.7">DSD2L</text>
<text x="145.9" y="117.7">IVDD</text>
<text x="146.9" y="115.2">D35</text>
<text x="206.7" y="118.1">MF-FSMF020X-2</text>
<text x="207.4" y="115">F2</text>
<text x="251.2" y="116.5">+5V</text>
<text x="251.2" y="119">HPD</text>
<text x="65.8" y="120.3">DSD3R</text>
<text x="65.8" y="122.8">DSD3L</text>
<text x="65.8" y="125.3">INTn</text>
<text x="143.1" y="125.3">ENTEST</text>
<text x="144.7" y="120.3">IOVSS</text>
<text x="145" y="122.8">OVDD</text>
<text x="235.7" y="123.9" transform="rotate(-90 235.7 123.9)">4.7k</text>
<text x="237.7" y="123.8" transform="rotate(-90 237.7 123.8)">R41</text>
<text x="65.8" y="127.9">SYSRSTN</text>
<text x="78.1" y="131.3" transform="rotate(-90 78.1 131.3)">PGND1</text>
<text x="80.6" y="131.3" transform="rotate(-90 80.6 131.3)">REXT</text>
<text x="83.2" y="131.3" transform="rotate(-90 83.2 131.3)">PVCC1</text>
<text x="85.7" y="131.3" transform="rotate(-90 85.7 131.3)">AGND</text>
<text x="88.3" y="131.3" transform="rotate(-90 88.3 131.3)">TXCM</text>
<text x="90.8" y="131.3" transform="rotate(-90 90.8 131.3)">TXCP</text>
<text x="93.3" y="131.3" transform="rotate(-90 93.3 131.3)">AVCC18</text>
<text x="95.9" y="131.3" transform="rotate(-90 95.9 131.3)">TX0M</text>
<text x="98.4" y="131.3" transform="rotate(-90 98.4 131.3)">TX0P</text>
<text x="101" y="131.3" transform="rotate(-90 101 131.3)">AGND</text>
<text x="103.5" y="131.3" transform="rotate(-90 103.5 131.3)">TX1M</text>
<text x="106" y="131.3" transform="rotate(-90 106 131.3)">TX1P</text>
<text x="108.6" y="131.3" transform="rotate(-90 108.6 131.3)">AVCC18</text>
<text x="111.1" y="131.3" transform="rotate(-90 111.1 131.3)">TX2M</text>
<text x="113.7" y="131.3" transform="rotate(-90 113.7 131.3)">TX2P</text>
<text x="116.2" y="131.3" transform="rotate(-90 116.2 131.3)">AGND</text>
<text x="118.7" y="131.3" transform="rotate(-90 118.7 131.3)">PVCC2</text>
<text x="121.3" y="131.3" transform="rotate(-90 121.3 131.3)">PGND2</text>
<text x="123.8" y="131.3" transform="rotate(-90 123.8 131.3)">AVCC33</text>
<text x="126.4" y="131.3" transform="rotate(-90 126.4 131.3)">NC</text>
<text x="128.9" y="131.3" transform="rotate(-90 128.9 131.3)">DDCSCL</text>
<text x="131.4" y="131.3" transform="rotate(-90 131.4 131.3)">DDCSDA</text>
<text x="134" y="131.3" transform="rotate(-90 134 131.3)">PCSCL</text>
<text x="136.5" y="131.3" transform="rotate(-90 136.5 131.3)">PCSDA</text>
<text x="139.1" y="131.3" transform="rotate(-90 139.1 131.3)">PCADR</text>
<text x="146.4" y="127.9">HPD</text>
<text x="246.1" y="141.9">IN</text>
<text x="255.6" y="141.9">OUT</text>
<text x="246.1" y="145.7">EN</text>
<text x="253.4" y="146.6" transform="rotate(-90 253.4 146.6)">GND</text>
<text x="246.1" y="166">IN</text>
<text x="255.6" y="166">OUT</text>
<text x="246.1" y="169.8">EN</text>
<text x="253.4" y="170.7" transform="rotate(-90 253.4 170.7)">GND</text>
</g>
<g font-size="1.4" fill="#008484">
<text x="76.8" y="34.1">0.1u</text>
<text x="102.2" y="34.1">0.1u</text>
<text x="135.2" y="34.1">0.1u</text>
<text x="77.2" y="38.8">C75</text>
<text x="102.6" y="38.8">C79</text>
<text x="135.7" y="38.8">C82</text>
<text x="174.6" y="89" transform="rotate(-90 174.6 89)">C83</text>
<text x="179.3" y="88.7" transform="rotate(-90 179.3 88.7)">0.1u</text>
<text x="174.6" y="94.1" transform="rotate(-90 174.6 94.1)">C84</text>
<text x="179.3" y="93.8" transform="rotate(-90 179.3 93.8)">0.1u</text>
<text x="38.9" y="97.4" transform="rotate(-90 38.9 97.4)">0.1u</text>
<text x="43.6" y="97" transform="rotate(-90 43.6 97)">C69</text>
<text x="38.9" y="102.5" transform="rotate(-90 38.9 102.5)">0.1u</text>
<text x="43.6" y="102.1" transform="rotate(-90 43.6 102.1)">C73</text>
<text x="174.6" y="116.9" transform="rotate(-90 174.6 116.9)">C85</text>
<text x="179.3" y="116.7" transform="rotate(-90 179.3 116.7)">0.1u</text>
<text x="163.8" y="123.1">R26</text>
<text x="164.3" y="125">1k</text>
<text x="174.6" y="122" transform="rotate(-90 174.6 122)">C86</text>
<text x="179.3" y="121.7" transform="rotate(-90 179.3 121.7)">0.1u</text>
<text x="245.1" y="138">U15</text>
<text x="254.5" y="138">TLV70018</text>
<text x="80.8" y="147.4" transform="rotate(-90 80.8 147.4)">698</text>
<text x="82.6" y="147.6" transform="rotate(-90 82.6 147.6)">R25</text>
<text x="199.7" y="145.6">C110</text>
<text x="237.7" y="144.3">C87</text>
<text x="237.8" y="149">1u</text>
<text x="266.9" y="144.3">C89</text>
<text x="267" y="149">1u</text>
<text x="199.7" y="150.3">10u</text>
<text x="245.1" y="162.1">U16</text>
<text x="254.5" y="162.1">TLV70018</text>
<text x="237.7" y="168.5">C88</text>
<text x="237.8" y="173.2">1u</text>
<text x="266.9" y="168.5">C90</text>
<text x="267" y="173.2">1u</text>
<text x="76.4" y="186.3">C74</text>
<text x="76.6" y="191">0.1u</text>
<text x="86.5" y="186.3">C77</text>
<text x="86.8" y="191">0.1u</text>
<text x="101.8" y="186.3">C78</text>
<text x="102" y="191">0.1u</text>
<text x="111.9" y="186.3">C80</text>
<text x="112.2" y="191">0.1u</text>
<text x="123.4" y="186.3">C81</text>
<text x="123.6" y="191">0.1u</text>
</g>
<g font-size="1.4" fill="#840000">
<text x="82.3" y="167.6" transform="rotate(-90 82.3 167.6)">2</text>
<text x="92.5" y="167.6" transform="rotate(-90 92.5 167.6)">2</text>
<text x="117.9" y="167.6" transform="rotate(-90 117.9 167.6)">2</text>
<text x="82.3" y="181.6" transform="rotate(-90 82.3 181.6)">1</text>
<text x="92.5" y="181.6" transform="rotate(-90 92.5 181.6)">1</text>
<text x="117.9" y="181.6" transform="rotate(-90 117.9 181.6)">1</text>
</g>
<g font-size="1.1" fill="#008484">
<text x="219.3" y="111.7">PWR_FLAG</text>
<text x="75.8" y="160">PWR_FLAG</text>
<text x="85.9" y="160">PWR_FLAG</text>
<text x="111.3" y="160">PWR_FLAG</text>
</g>
</svg>
